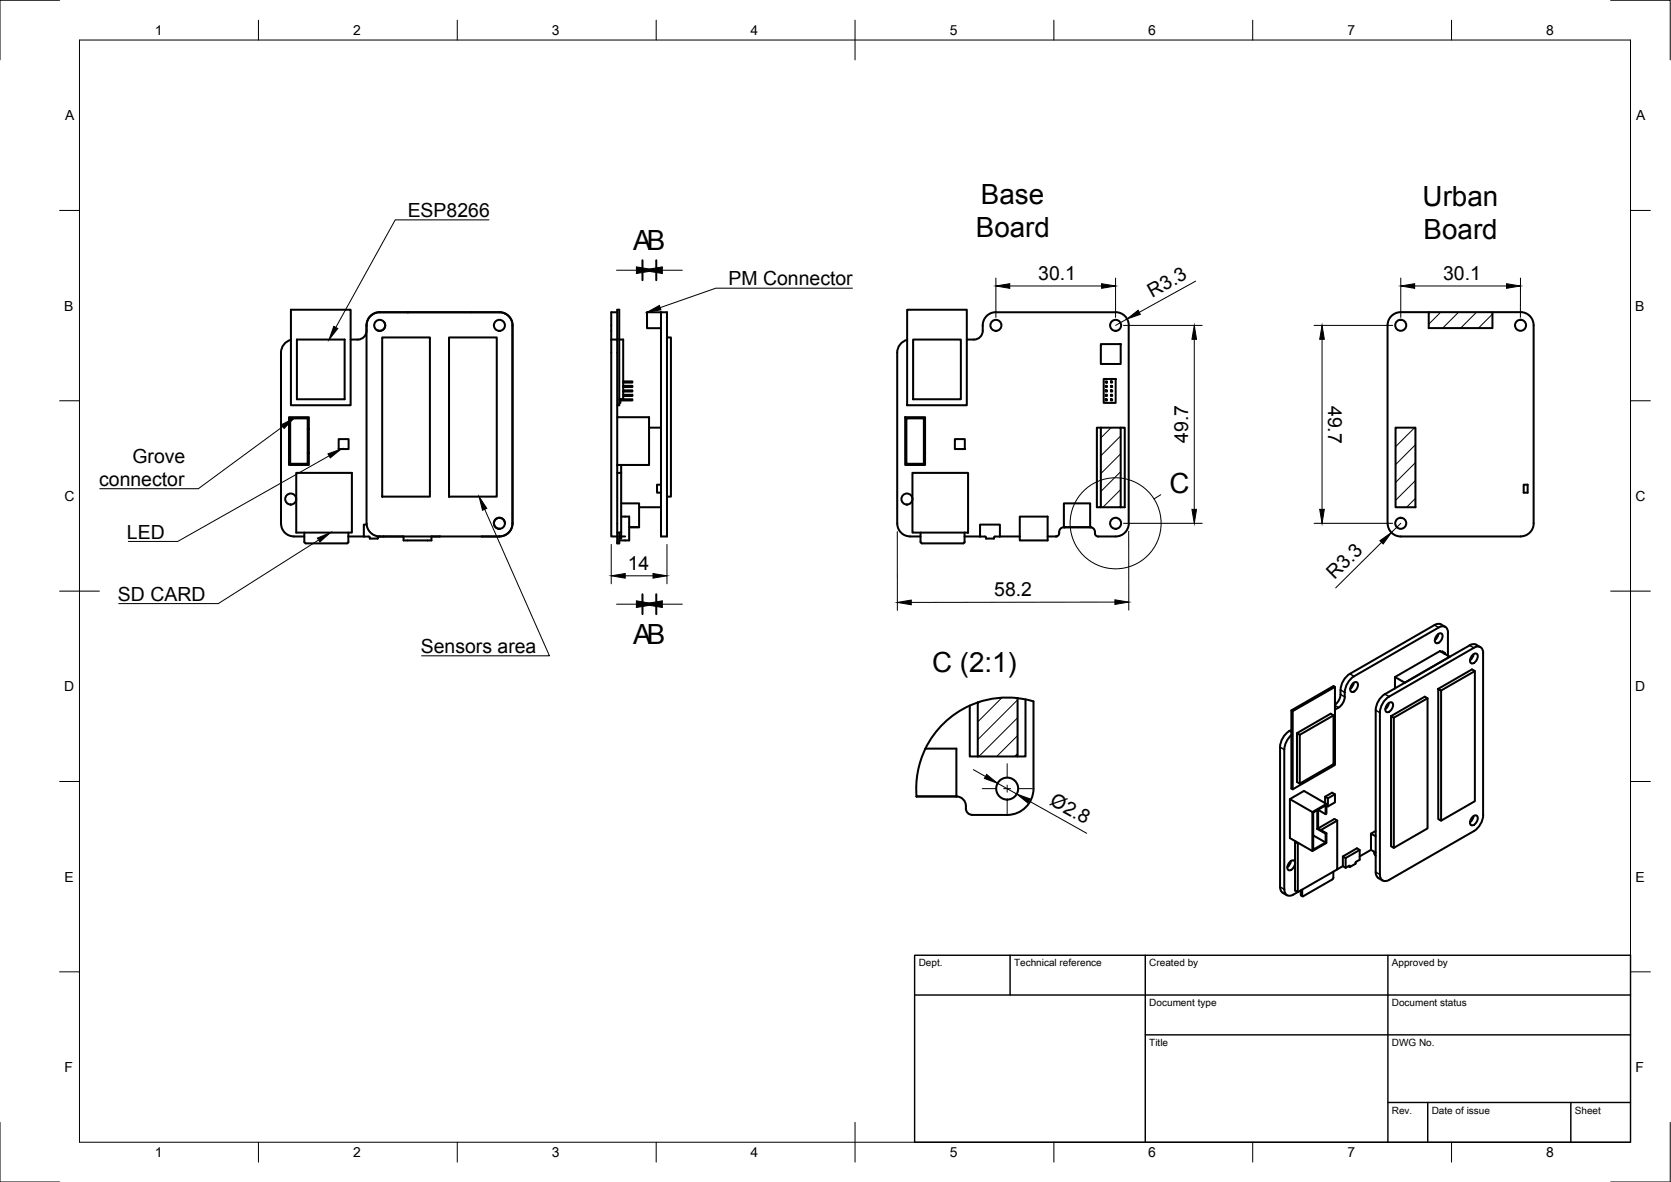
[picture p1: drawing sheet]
<svg xmlns="http://www.w3.org/2000/svg" width="420mm" height="297mm" viewBox="0 0 420 297" stroke-linecap="round" stroke-linejoin="round" font-family="sans-serif">
<!-- layer: Visible -->
<g fill="none" stroke="#000" stroke-width=".51">
<path d="M73.2 77.8h15v24h-15zM95.5 78.5h30.1M95.5 78.5a3.3 3.3 0 0 0-3.3 3.3M102.5 78.5h16M125.6 78.5a3.2 3.2 0 0 1 3.3 3.3 3.3 3.3 0 0 0-3.3-3.3zM155.2 78.5h-1.5v6.8M166.2 78.5h1.5v56.3h-1.5zM166.2 78.5h-3.5v4h3.5M228.1 77.8h15v24h-15zM250.4 78.5h30.1a3.3 3.3 0 0 1 3.3 3.3v49.7a3.3 3.3 0 0 1-3.3 3.3h-4.4a.87 .87 0 0 1-.8-1.1 1.2 1.2 0 0 0-1.2-1.2h-6.6M250.4 78.5a3.3 3.3 0 0 0-3.3 3.3 2.98 2.98 0 0 1-1.1 3.2l-1.1 .3h-1.8M359.2 78.5h-7a3.3 3.3 0 0 0-3.3 3.2"/>
<path d="M359.2 78.5h16.1v4h-16.1zM375.3 78.5l7-.1a3.3 3.3 0 0 1 3.3 3.3M73.2 85.4a3.3 3.3 0 0 0-2.5 3.2v43M74.7 85.3h12v15h-12zM92.2 81.8v49.7a3.3 3.3 0 0 0 3.3 3.3M92.2 83.1a2.19 2.19 0 0 1-2.2 2.2h-1.8M96.1 84.8h12v40h-12zM96.6 81a1.39 1.39 0 0 1-.1 1.7 1.39 1.39 0 0 1-1.8 .2M112.9 84.8h12v40h-12zM128.9 81.8v49.7M153.7 85.3v49.5h1.5M153.7 85.3h1.5"/>
<path d="M155.7 85.3h1v15h-1M156.7 97h2.3v.3h-2.3M156.7 98.1h2.3v.3h-2.3M156.7 95.8h2.3v.3h-2.3M156.7 99.2h2.3v.3h-2.3M167.7 84.8h1v40h-1M228.1 85.4a3.3 3.3 0 0 0-2.5 3.2v43M229.6 85.3h12v15h-12zM276.8 86.5h5v5h-5zM277.5 95.2h3v6h-3zM278 99.2h.3v.3h-.3zM278 95.8h.3v.3h-.3z"/>
<path d="M278 98.1h.3v.3h-.3zM278 97h.3v.3h-.3zM279.3 95.8h.3v.3h-.3zM279.3 98.1h.3v.3h-.3zM279.3 97h.3v.3h-.3zM279.3 99.2h.3v.3h-.3zM348.9 81.8v49.7M385.6 81.8v49.7M74.5 118.8h14v15h-14zM77.4 107.8v-2.7h-4.4v11.5h4.4v-2.8M77.7 107.8v9h-5v-12h5v3h-.3v6h.3M85.2 110.3h2.5v2.5h-2.5z"/>
<path d="M155.2 101.8h.5v-24h-.5v57M155.2 118.8h1M155.2 104.8h8v12h-8M156 100.6h3v-.3h-3v.9h-.3M156.2 118.8v15h-1M156.2 116.8v2M163.2 107.5h3M227.6 104.8h5v3h-.3v-2.7h-4.4v11.5h4.4v-2.8h.3v3h-5zM229.4 118.8h14v15h-14zM232.3 107.8v6M232.6 107.8v6M240.1 110.3h2.5v2.5h-2.5z"/>
<path d="M276.8 107.5h-1v20h1v-20h5v20h-5M278 100.3h.3v.3h-.3zM279.3 100.3h.3v.3h-.3zM281.8 107.5h1v20h-1M350.9 107.5h5v20h-5zM70.7 131.6a3.2 3.2 0 0 0 3.2 3.2M73.9 134.8h2.6M76.5 133.8v2.4M87.6 133.8v2.4M87.6 136.2l-.3 .3-10.4 .1-.4-.4M92.2 131.8h-.7v3M96.5 134.8h.1"/>
<path d="M101.5 134.8v1h7v-1M110.6 134.8h.1M121.1 134.8h.1M127 131.5a1.39 1.39 0 0 0-1.4-1.4 1.39 1.39 0 0 0-1.4 1.4 1.39 1.39 0 0 0 1.4 1.4M128.9 131.5a3.3 3.3 0 0 1-3.3 3.3M128.9 131.5a3.3 3.3 0 0 1-3.3 3.3h-30.4l-.2 .5h-2l-.3-.5h-5.1M155.7 133.8v2.8h-.5v-1.8M156.2 129.8h2v6h-2.5M156.2 133.8v1h-.5M156.2 126.5h4.5v6M157.2 134.8h-1v.5h-.5M158.2 132.5h2.5z"/>
<path d="M160.7 127.5h5.5M166.2 121.8h-1v2h1M225.6 131.6a3.2 3.2 0 0 0 3.2 3.2M228.8 134.8h2.7M231.5 133.8v2.4M242.5 134.8h5.2l.2 .5h2l.3-.5h6.2M242.5 133.8v2.4M242.5 136.2l-.3 .4-10.4-.1-.3-.3M246.4 134.8v-3h5v3M256.4 129.8h7v6h-7zM263.4 134.8h2.1M267.5 126.5h6.6v6h-6.6z"/>
<path d="M267.5 132.5a1.43 1.43 0 0 0-1.2 1.8l-.8 .5M348.9 131.5a3.3 3.3 0 0 0 3.3 3.3h30.1M383.1 121.8h1v2h-1zM385.6 131.5a3.3 3.3 0 0 1-3.3 3.3M361.4 159.5a.71 .71 0 0 1 1.2-.1 1.71 1.71 0 0 1-1.5 2.2 1.57 1.57 0 0 1 .3-2.1zM361.7 159.3l-.2 .7-.7 .9M363.4 157.5a2.13 2.13 0 0 0-2.3-.6l-21.7 12.4M243.8 177.3a22.9 22.9 0 0 0-11.1 10.8M243.8 177.3v12.8h2.1M245.9 176.5v13.6M245.9 176.5l-2 .8M255.8 175.4a22.9 22.9 0 0 0-10 1.1"/>
<path d="M255.9 175.5l2 .3M255.9 175.5v14.6h-10M257.9 175.8v14.3h-2M257.9 175.8l2 .5v21.9a6.6 6.6 0 0 1-6.6 6.6M325 178.7v19.7M335.3 179.8l-8.5 4.9-.7-.5 8.5-4.8 .7 .4v12.2l-8.5 4.9-.7-.4v-12.3M335.7 172.6l-10.7 6.1-.3-.2 10.6-6.1 .4 .2v19.6l-10.7 6.2-.3-.3v-19.6M339.4 169.3a5.7 5.7 0 0 0-2.4 5.7l-.6 1.4-.7 .7M340.2 171.8a.71 .71 0 0 1 1.2-.1 1.71 1.71 0 0 1-1.6 2.2 1.57 1.57 0 0 1 .4-2.1zM340.4 171.6l-.2 .7-.7 .8M349 176.8a.71 .71 0 0 1 1.2 0 1.71 1.71 0 0 1-1.6 2.1 1.57 1.57 0 0 1 .4-2.1zM349.2 176.7l-.2 .6-.7 .9"/>
<path d="M349.8 180v32.7l.7 .4v-32.7l-.7-.4 8.4-4.9 .7 .4v32.7l-8.4 4.9M350.8 170.1l11.3-6.5 2.4 1.4-11.3 6.6zM350.8 170.1v2.9M358.9 175.5l-8.4 4.9M361.6 173.1v32.7l.8 .4v-32.7l-.8-.4 8.5-4.9 .7 .4v32.7l-8.4 4.9M362.4 163.8l.3-.1 .7 .4v.3M363.4 164.1l-.3 .1M364.1 164.8v-5.8a1.43 1.43 0 0 0-.7-1.5 1.43 1.43 0 0 0-1.7 .2l-21.2 12.2a5.8 5.8 0 0 0-2.4 5.7l-.4 1.1a4 4 0 0 1-2 1.6M370.3 164.6a.71 .71 0 0 1 1.2-.1 1.71 1.71 0 0 1-1.6 2.2 1.57 1.57 0 0 1 .4-2.1zM370.5 164.4l-.2 .7-.7 .8M370.8 168.6l-8.4 4.9M371.2 162l1 .6"/>
<path d="M371.2 162l-.9-.1-.8 .3-21.3 12.2a5.1 5.1 0 0 0-2.3 4.1v40.7M372.9 164.2v40.6M372.9 164.1a1.43 1.43 0 0 0-.7-1.5 1.43 1.43 0 0 0-1.6 .2l-21.3 12.2a5.1 5.1 0 0 0-2.3 4.1v40.7a1.44 1.44 0 0 0 .7 1.5 1.44 1.44 0 0 0 1.6-.2M232.7 188.1h7.8v12M232.7 188.1a22.9 22.9 0 0 0-2.2 12M324.2 183.7a5.2 5.2 0 0 0-2.3 4.1v35.1a1.63 1.63 0 0 0 .6 1.4l1.1 .7M324.7 183.4l-.5 .3M324.7 184.7l-1.1 1.4-.5 1.2-.2 1.1v35.1M326.8 184.7v12.2M335.7 199.6l-1.8 1-.7-.4M230.4 200.1l10.1 .1M230.5 200.1v.1"/>
<path d="M240.5 200.2a2.5 2.5 0 0 1 2.4 3 1.58 1.58 0 0 0 1.5 1.6h8.9M324.3 200.8l5.7 3.3M324.4 216.6a.71 .71 0 0 1 1.2-.1 1.71 1.71 0 0 1-1.6 2.2 1.57 1.57 0 0 1 .4-2.1zM324.6 216.4l-.2 .7-.7 .8M325.8 211.4l-.2 .1v12.3l.7 .4v-12.3l-.7-.4M326.5 211.8l-.2 .1M330.2 209.9l3.1 1.8M331.2 203.6v4.7l.2-.1 2.1 1.2-.2 .1-2.1-1.2M331.4 203.5l1.9 1.1 .2-.1v-2.5l-3.5 2.1v9.8l3.5-2.1v-2.4M331.4 203.5v4.7l4.1-2.4 .7 .4v12.3l-11 6.3M333.2 201.8v-1.6l1.7-1 .8 .4v2l-1.8 1.1M333.3 204.6v-2.2l-3.1 1.8v9.3l3.1-1.8v-2.2"/>
<path d="M333.5 202l-5.6-3.2-3.6 2v9.8l5.7 3.3M333.9 200.6v2.1l-.4-.2M335.3 219.1v1.5l-.3 .4M336.2 206.2l-4.1 2.4M337.7 217.7h.1M338.3 215.6v2.5M339 217.7l.4 .2M339.4 217.9l1.4-.8 .2-.5 .9-.5v-2.5l-.7-.4-3.5 2v2.5l-1.5 .8M339.4 217.7v.2M339.4 217.7l-.2-.1-.9 .5-.6-.4M341.9 213.6l-3.6 2-.6-.4M344.7 209.5l1.2 .7"/>
<path d="M344.7 213.6l1.2 .7M344.7 213.6l-2.8 1.6M345.5 214.1l.1 .5 .3 .5M345.9 208.8l-1.2 .7v4.1M345.9 219.1l.1 .8a2.35 2.35 0 0 0 1.7 1.4M370.3 205.3a.71 .71 0 0 1 1.2-.1 1.71 1.71 0 0 1-1.6 2.2 1.57 1.57 0 0 1 .4-2.1zM370.5 205.1l-.2 .7-.7 .8M370.6 208.9l-21.3 12.2M372.9 204.8a5.1 5.1 0 0 1-2.3 4.1M322.9 223.5a1.38 1.38 0 0 0 .7 1.5 1.38 1.38 0 0 0 1.6-.2M327.1 223.8l.1 1.2M327.2 225.1l.3 .1"/>
<path d="M335 221l-7.3 4.2-.3-.1v-1.5"/>
<circle cx="95.5" cy="81.8" r="1.39"/>
<circle cx="125.6" cy="81.8" r="1.39"/>
<circle cx="250.4" cy="81.8" r="1.39"/>
<circle cx="280.5" cy="81.8" r="1.39"/>
<circle cx="352.2" cy="81.7" r="1.39"/>
<circle cx="382.3" cy="81.7" r="1.39"/>
<circle cx="73.1" cy="125.4" r="1.39"/>
<circle cx="125.6" cy="131.5" r="1.39"/>
<circle cx="228" cy="125.4" r="1.39"/>
<circle cx="280.5" cy="131.5" r="1.39"/>
<circle cx="352.2" cy="131.5" r="1.39"/>
<circle cx="253.2" cy="198.2" r="2.76"/>
</g>
<g fill="#000">
<circle cx="102.5" cy="78.5" r=".25"/>
<circle cx="265.5" cy="134.8" r=".25"/>
<circle cx="267.5" cy="132.5" r=".25"/>
<circle cx="274.1" cy="132.5" r=".25"/>
<circle cx="240.5" cy="200.1" r=".25"/>
</g>
<!-- layer: Visible Narrow -->
<g fill="none" stroke="#000" stroke-width=".36">
<path d="M360.7 157.1l1 .6M335.7 177.3l.9 .5M337.1 173.4l1 .6M337.1 174.5l1 .6M339.4 169.3l1.1 .7M345.9 178.5l1.1 .6M348.2 174.4l1.1 .7M369.5 162.2l1.1 .6M321.9 187.8l1 .6M324.2 183.7l.5 .3M339.2 217.6l.2 .1M345.9 219.2l1.1 .6"/>
<path d="M321.9 222.9l1 .6M327.1 224.9l.3 .2"/>
</g>
<!-- layer: Border -->
<g fill="none" stroke="#000" stroke-width=".25">
<path d="M15 .1h-15v15M20 10.1h390v276.9h-390zM65 5.1v5M115 5.1v5M165 5.1v5M215 5.1v10M265 5.1v5M315 5.1v5M365 5.1v5M405 .1h15v15M15 52.9h5M410 52.9h5"/>
<path d="M15 100.7h5M410 100.7h5M15 148.6h10M405 148.6h10M15 196.4h5M410 196.4h5M15 244.2h5M410 244.2h5M0 282.1v14.9h15M65 287v5M115 287v5M165 287v5"/>
<path d="M215 282.1v9.9M265 287v5M315 287v5M365 287v5M420 282.1v14.9h-15"/>
</g>
<!-- layer: Annotations -->
<path d="M160 67.1l5 .8-5 .8zM162.7 78.5l3.1-1.7 .4 1.1zM161.5 67.9l5-.8v1.6zM83.9 82l1 .6-2.2 2.8zM70.7 106.8l3.2-1.7-2.5 2.6zM82.5 114.1l3.3-1.3-2.8 2.3zM79.8 135.2l3.3-1.4-2.7 2.4zM120.5 124.8l1.9 3-1.1 .4zM160 151l5 .8-5 .9zM161.5 151.8l5-.8v1.7z" fill="#000" stroke="#000" stroke-width=".25"/>
<g fill="none" stroke="#000" stroke-width=".25">
<path d="M122.9 55.3h-23.5l-15 27M155 67.9h5M166.5 67.9h5.1M214.4 72.4h-34.4l-14 4.9M71.1 107.2l-21.2 15.6h-24.8M82.7 114.6l-38 21.5h-12.4M80.1 135.7l-25.2 16h-25.1M121.9 128l16.3 36.8h-32.2M291.9 124.3l-1.7 1.1M155 151.8h5M166.5 151.8h5.1"/>
<circle cx="280.5" cy="131.5" r="11.4"/>
</g>
<!-- layer: Hatching -->
<g fill="none" stroke="#000" stroke-width=".25">
<path d="M362.2 78.5l-2.9 3M366.7 78.5l-4 4M371.2 78.5l-4 4M375.3 78.9l-3.6 3.6M227.9 109.5l-.3 .3M227.9 114l-.3 .3M228.1 104.8l-.5 .6M229.9 116.6l-.3 .2M232.6 104.8l-.3 .3M232.6 113.8l-.3 .3M279.4 107.5l-2.6 2.6M281.8 109.5l-5 5"/>
<path d="M281.8 114l-5 5M281.8 118.5l-5 5M351.2 107.5l-.3 .3M355.7 107.5l-4.8 4.8M355.9 111.7l-5 5.1M355.9 116.2l-5 5M281.8 123l-4.5 4.5M355.9 120.7l-5 5M355.9 125.2l-2.2 2.3M246.4 176.4l-.5 .5M251.9 175.4l-6 6M255.8 175.9l-9.9 10"/>
<path d="M255.8 184.9l-5.2 5.2M255.8 180.4l-9.7 9.7M255.8 189.4l-.7 .7"/>
</g>
<!-- layer: Annotations -->
<path d="M161.5 65.4v5M165 65.4v5M161.5 149.3v5M165 149.3v5" fill="none" stroke="#000" stroke-width=".51"/>
<!-- layer: Dimensions -->
<g fill="none" stroke="#000" stroke-width=".25">
<path d="M250.4 69.9v9.9M253.9 71.9h23.1M280.5 69.9v9.9M300.7 70.6l-14.3 7.9M352.2 69.9v9.9M355.7 71.9h23.1M382.3 69.9v9.9M282.5 81.8h19.8M283.4 80.2l-2.9 1.6M300.3 85.3v42.7M330.4 81.8h19.8M332.4 85.3v42.7"/>
<path d="M153.7 136.8v9.9M167.7 136.8v9.9M225.6 133.6v19.8M282.5 131.5h19.8M283.8 133.5v19.8M330.4 131.5h19.8M347.4 136.3l-11.5 11.4M352.2 131.5l-2.3 2.3M157.2 144.7h7M280.3 151.3l-51.2 .1M244.7 193.4l3.1 1.7M250.8 196.8l4.9 2.7"/>
<path d="M258.7 201.3l14.5 8.1"/>
</g>
<g fill="#000" stroke="#000" stroke-width=".25">
<path d="M250.4 71.9l3.5-.6v1.2zM277 71.3l3.5 .6-3.5 .6zM283.4 80.2l2.8-2.2 .5 1zM352.2 71.9l3.5-.6v1.2zM378.8 71.3l3.5 .6-3.5 .6zM300.3 81.8l.6 3.5h-1.2zM332.4 81.8l.6 3.5h-1.2zM299.7 128h1.2l-.6 3.5zM331.8 128h1.2l-.6 3.5zM347 135.9l2.9-2.1-2.1 2.9zM153.7 144.7l3.5-.6v1.2zM164.2 144.1l3.5 .6-3.5 .6z"/>
<path d="M225.6 151.4l3.5-.6v1.2zM280.3 150.7l3.5 .6-3.5 .6zM248.1 194.6l2.7 2.2-3.3-1.2zM255.7 199.5l3.3 1.3-.6 1z"/>
</g>
<!-- layer: Center Lines -->
<path d="M247 198.2h3.5M252.3 198.2h1.8M253.2 191.9v3.6M253.2 197.3v1.8M255.9 198.2h3.6M253.2 200.9v3.6" fill="none" stroke="#000" stroke-width=".25"/>
<!-- layer: TitleBlock -->
<path d="M230 240.1h180v46.9h-180zM230 250h180M254 240.1v9.9M288 240.1v46.9M349 240.1v46.9M288 260.1h122M349 277.1h61M359 277.1v9.9M395 277.1v9.9" fill="none" stroke="#000" stroke-width=".36"/>
<g font-size="7">
<text x="246.7" y="51.2">Base</text>
<text x="357.7" y="51.8">Urban</text>
<text x="245.4" y="59.5">Board</text>
<text x="159.2" y="62.9">AB</text>
<text x="357.9" y="60.1">Board</text>
<text x="294" y="123.8">C</text>
<text x="159.2" y="161.8">AB</text>
<text x="234.4" y="168.9">C (2:1)</text>
</g>
<g font-size="4.9">
<text x="102.5" y="54.6">ESP8266</text>
<text x="183.2" y="71.7">PM Connector</text>
<text x="261" y="70.3">30.1</text>
<text x="362.9" y="70.3">30.1</text>
<text x="289.7" y="74.9" transform="rotate(-29 289.7 74.9)">R3.3</text>
<text x="334" y="102" transform="rotate(90 334 102)">49.7</text>
<text x="298.7" y="111.3" transform="rotate(-90 298.7 111.3)">49.7</text>
<text x="33.3" y="116.3">Grove</text>
<text x="24.9" y="122.1">connector</text>
<text x="31.9" y="135.4">LED</text>
<text x="157.8" y="143.2">14</text>
<text x="250" y="149.8">58.2</text>
<text x="335.6" y="145.8" transform="rotate(-45 335.6 145.8)">R3.3</text>
<text x="29.7" y="151">SD CARD</text>
<text x="105.8" y="164.1">Sensors area</text>
<text x="263.7" y="202.1" transform="rotate(29 263.7 202.1)">Ø2.8</text>
</g>
<g font-size="3.5">
<text x="39" y="8.8">1</text>
<text x="88.8" y="8.8">2</text>
<text x="138.8" y="8.8">3</text>
<text x="188.7" y="8.8">4</text>
<text x="238.8" y="8.8">5</text>
<text x="288.7" y="8.8">6</text>
<text x="338.8" y="8.8">7</text>
<text x="388.8" y="8.8">8</text>
<text x="16.4" y="30.2">A</text>
<text x="411.4" y="30.2">A</text>
<text x="16.2" y="78">B</text>
<text x="411.2" y="78">B</text>
<text x="16.2" y="125.9">C</text>
<text x="411.2" y="125.9">C</text>
<text x="16.2" y="173.7">D</text>
<text x="411.2" y="173.7">D</text>
<text x="16.2" y="221.6">E</text>
<text x="411.2" y="221.6">E</text>
<text x="16.2" y="269.4">F</text>
<text x="411.2" y="269.4">F</text>
<text x="39" y="290.8">1</text>
<text x="88.8" y="290.8">2</text>
<text x="138.8" y="290.8">3</text>
<text x="188.7" y="290.8">4</text>
<text x="238.8" y="290.8">5</text>
<text x="288.7" y="290.8">6</text>
<text x="338.8" y="290.8">7</text>
<text x="388.8" y="290.8">8</text>
</g>
<g font-size="2.5">
<text x="231" y="242.9">Dept.</text>
<text x="255" y="242.9">Technical reference</text>
<text x="289" y="242.9">Created by</text>
<text x="350" y="242.9">Approved by</text>
<text x="289" y="252.8">Document type</text>
<text x="350" y="252.8">Document status</text>
<text x="289" y="262.9">Title</text>
<text x="350" y="262.9">DWG No.</text>
<text x="350" y="279.9">Rev.</text>
<text x="360" y="279.9">Date of issue</text>
<text x="396" y="279.9">Sheet</text>
</g>
</svg>
